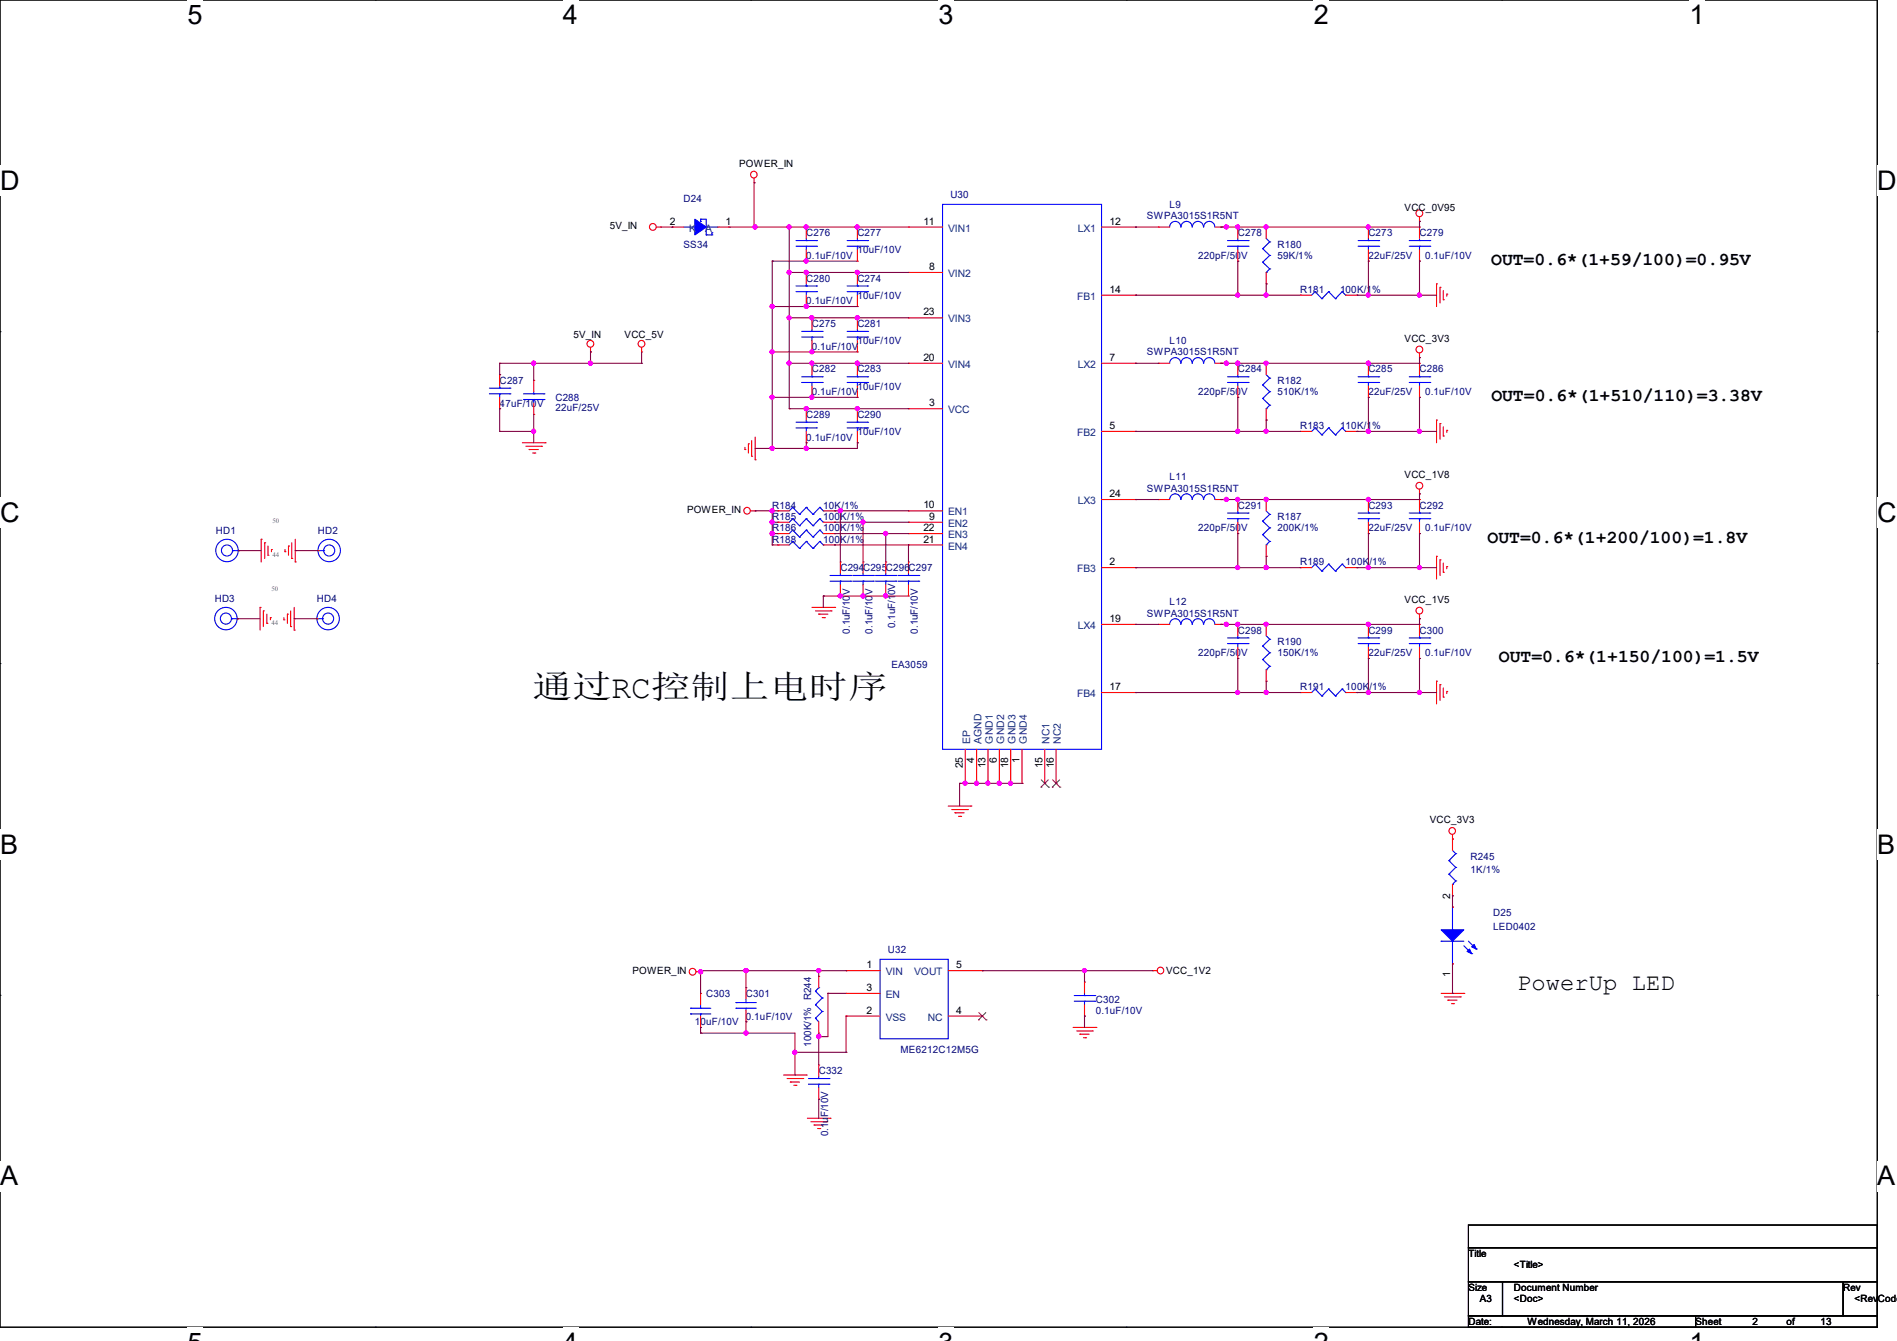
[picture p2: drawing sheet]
<svg xmlns="http://www.w3.org/2000/svg" width="297mm" height="210mm" viewBox="0 0 297 210" stroke-linecap="round" stroke-linejoin="round" font-family="sans-serif">
<path d="M0 0h293.9v207.9h-293.9z" fill="none" stroke="#000" stroke-width=".17"/>
<g fill="#fff">
<path d="M29.4 0h2.3v4.7h-2.3z"/>
<path d="M29.4 207.9h2.3v2.1h-2.3z"/>
</g>
<path d="M58.8 0h.1M58.8 207.9h.1" fill="none" stroke="#000" stroke-width=".17"/>
<g fill="#fff">
<path d="M88.1 0h2.4v4.7h-2.4z"/>
<path d="M88.1 207.9h2.4v2.1h-2.4z"/>
</g>
<path d="M117.6 0h.1M117.6 207.9h.1" fill="none" stroke="#000" stroke-width=".17"/>
<g fill="#fff">
<path d="M146.9 0h2.4v4.7h-2.4z"/>
<path d="M146.9 207.9h2.4v2.1h-2.4z"/>
</g>
<path d="M176.3 0h.1M176.3 207.9h.1" fill="none" stroke="#000" stroke-width=".17"/>
<g fill="#fff">
<path d="M205.7 0h2.4v4.7h-2.4z"/>
<path d="M205.7 207.9h2.4v2.1h-2.4z"/>
</g>
<path d="M235.1 0h.1M235.1 207.9h.1" fill="none" stroke="#000" stroke-width=".17"/>
<g fill="#fff">
<path d="M264.5 0h2.4v4.7h-2.4z"/>
<path d="M264.5 207.9h2.4v2.1h-2.4z"/>
<path d="M0 26h3v4.7h-3z"/>
<path d="M293.9 26h3.1v4.7h-3.1z"/>
<path d="M0 77.9h3v4.7h-3z"/>
<path d="M293.9 77.9h3.1v4.7h-3.1z"/>
</g>
<path d="M0 51.9h.1M293.9 51.9h.1" fill="none" stroke="#000" stroke-width=".17"/>
<g fill="#fff">
<path d="M0 129.9h2.8v4.7h-2.8z"/>
<path d="M293.9 129.9h2.9v4.7h-2.9z"/>
</g>
<path d="M0 103.9h.1M293.9 103.9h.1" fill="none" stroke="#000" stroke-width=".17"/>
<g fill="#fff">
<path d="M0 181.8h2.8v4.8h-2.8z"/>
<path d="M293.8 181.8h3v4.8h-3z"/>
</g>
<path d="M0 155.9h.1M293.9 155.9h.1M229.9 191.9h64v3.5h-64zM229.9 195.4h64v5.3h-64zM229.9 200.7h5.3v5.4h-5.3zM229.9 206.1h35.6v1.8h-35.6zM235.2 200.7h53.4v5.4h-53.4zM265.5 206.1h28.4v1.8h-28.4zM288.6 200.7h5.3v5.4h-5.3z" fill="none" stroke="#000" stroke-width=".17"/>
<g fill="none" stroke="#f00" stroke-width=".17">
<path d="M102.8 35.6h.7M103.5 35.6h.1M105.2 35.6h.1M105.2 35.6h1.8M112.4 35.6h1.7M114.1 35.6h.1M118.1 28.6h.1M118.1 27.9v.7M126.2 35.6h.1M126.2 35.6v1.7M126.2 39.1v1.8M134.2 35.6h.1"/>
<path d="M134.2 35.6v1.7M134.2 39.1v1.8M142.2 35.6h.1M142.2 35.6h5.4M172.5 35.6h5.3M177.8 35.6h.1M181.4 35.6h.1M181.4 35.6h1.7M190.2 35.6h1.8M192 35.6h.1M193.8 35.6h.1M193.8 35.6v1.7"/>
<path d="M193.8 39.1v1.8M198.2 35.6h.1M198.2 35.6v1.7M214.2 35.6h.1M214.2 35.6v1.7M214.2 39.1v1.8M222.2 34.7h.1M222.2 35.6h.1M222.2 34v.7M222.2 35.6v1.7M222.2 39.1v1.8M78.2 58.7h.1"/>
<path d="M78.2 58.7v1.8M83.6 59.6h.1M83.6 59.6v1.7M92.5 55.1h.1M92.5 54.4v.7M100.5 55.1h.1M100.5 54.4v.7M126.2 40.9h.1M126.2 42.7h.1M126.2 48h.1M126.2 42.7v1.7M126.2 46.2v1.8"/>
<path d="M127.1 56.9h.1M127.1 49.8h.1M127.1 55.1h.1M127.1 49.8v1.8M127.1 53.3v1.8M127.1 56.9v1.8M134.2 49.8h.1M134.2 55.1h.1M134.2 56.9h.1M134.2 40.9h.1M134.2 42.7h.1M134.2 48h.1"/>
<path d="M134.2 42.7v1.7M134.2 46.2v1.8M134.2 49.8v1.8M134.2 53.3v1.8M134.2 56.9v1.8M142.2 42.7h.1M142.2 49.8h.1M142.2 56.9h.1M142.2 42.7h5.4M142.2 49.8h5.4M142.2 56.9h5.4M172.5 56.9h5.3"/>
<path d="M172.5 46.2h5.3M177.8 56.9h.1M177.8 46.2h.1M181.4 56.9h.1M181.4 56.9h1.7M190.2 56.9h1.8M192 56.9h.1M193.8 56.9h.1M193.8 40.9h.1M193.8 56.9v1.8M198.2 44.4h.1M198.2 56.9h.1"/>
<path d="M198.2 42.7v1.7M198.2 56.9v1.8M203.6 46.2h.1M203.6 46.2h1.8M210.7 46.2h1.8M212.5 46.2h.1M214.2 56.9h.1M214.2 40.9h.1M214.2 56.9v1.8M222.2 56h.1M222.2 56.9h.1M222.2 40.9h.1"/>
<path d="M222.2 55.3v.7M222.2 56.9v1.8M224.9 44.4h.1M224.9 44.4v3.6M225.5 45h.1M225.5 45v2.5M226 46.9h.1M226 45.5v1.4M226.5 46.1h.1M226.5 46.1v.3M78.2 64h.1M78.2 62.2v1.8"/>
<path d="M81.8 69.3h3.5M82.3 69.9h2.5M82.8 70.4h.1M82.8 70.4h1.5M83.4 71h.3M83.6 64.9h.1M83.6 63.1v1.8M83.7 71h.1M84.8 69.9h.1M85.3 69.3h.1M116.6 70.4h.1M116.6 70.1v.3"/>
<path d="M117.2 69.5h.1M117.2 69.5v1.5M117.7 71.5h.1M117.7 69v2.5M118.2 72h.1M118.2 68.5v3.5M126.2 64h.1M126.2 69.3h.1M126.2 64v1.8M126.2 67.6v1.7M127.1 62.2h.1M127.1 60.5v1.7"/>
<path d="M134.2 64h.1M134.2 69.3h.1M134.2 62.2h.1M134.2 60.5v1.7M134.2 64v1.8M134.2 67.6v1.7M142.2 64h.1M142.2 64h5.4M172.5 67.6h5.3M172.5 78.2h5.3M177.8 78.2h.1M177.8 67.6h.1"/>
<path d="M181.4 78.2h.1M181.4 78.2h1.7M190.2 78.2h1.8M192 78.2h.1M193.8 62.2h.1M193.8 78.2h.1M193.8 60.5v1.7M193.8 78.2v1.8M198.2 78.2h.1M198.2 65.8h.1M198.2 64v1.8M198.2 78.2v1.8"/>
<path d="M203.6 67.6h.1M203.6 67.6h1.8M210.7 67.6h1.8M212.5 67.6h.1M214.2 78.2h.1M214.2 62.2h.1M214.2 60.5v1.7M214.2 78.2v1.8M222.2 77.3h.1M222.2 62.2h.1M222.2 78.2h.1M222.2 60.5v1.7"/>
<path d="M222.2 76.6v.7M222.2 78.2v1.8M224.9 65.8h.1M224.9 65.8v3.5M225.5 66.3h.1M225.5 66.3v2.5M226 68.3h.1M226 66.8v1.5M226.5 67.4h.1M226.5 67.4v.3M37.2 96.9h.1M37.3 86.2h.1"/>
<path d="M40.7 95.1h.1M40.7 95.1v3.6M40.9 84.5h.1M40.9 84.5v3.5M41.2 95.7h.1M41.2 95.7v2.4M41.4 85h.1M41.4 85v2.5M41.8 97.6h.1M41.8 96.2v1.4M42 87h.1M42 85.5v1.5"/>
<path d="M42.3 96.7h.1M42.3 96.7v.4M42.5 86.1h.1M42.5 86.1v.3M44.4 97.1h.1M44.4 96.7v.4M44.6 86.4h.1M44.6 86.1v.3M45 96.2h.1M45 96.2v1.4M45.2 85.5h.1M45.2 85.5v1.5"/>
<path d="M45.5 98.1h.1M45.5 95.7v2.4M45.7 87.5h.1M45.7 85v2.5M46.1 98.7h.1M46.1 95.1v3.6M46.2 88h.1M46.2 84.5v3.5M49.6 96.9h.1M49.8 86.2h.1M117.5 80h.7M118.2 80h.1"/>
<path d="M121.8 83.6h.1M121.8 81.8h.1M121.8 85.3h.1M121.8 80h.1M121.8 80h1.8M121.8 83.6h1.8M121.8 81.8h1.8M121.8 85.3h1.8M127.1 95.1h3.6M127.7 95.7h2.4M128.2 96.2h.1M128.2 96.2h1.4"/>
<path d="M128.7 96.7h.4M128.9 80h1.8M128.9 83.6h1.8M128.9 81.8h1.8M128.9 85.3h1.8M129.1 96.7h.1M130.1 95.7h.1M130.7 95.1h.1M130.7 83.6h.1M130.7 81.8h.1M130.7 85.3h.1M130.7 80h.1"/>
<path d="M131.6 88h.1M131.6 93.3h.1M131.6 88v1.8M131.6 91.6v1.7M135.1 88h.1M135.1 93.3h.1M135.1 88v1.8M135.1 91.6v1.7M138.7 88h.1M138.7 93.3h.1M138.7 88v1.8M138.7 91.6v1.7"/>
<path d="M142.2 88h.1M142.2 93.3h.1M142.2 80h.1M142.2 81.8h.1M142.2 83.6h.1M142.2 85.3h.1M142.2 80h5.4M142.2 88v1.8M142.2 91.6v1.7M142.2 83.6h5.4M142.2 81.8h5.4M142.2 85.3h5.4"/>
<path d="M172.5 88.9h5.3M172.5 97.8h5.3M177.8 97.8h.1M177.8 88.9h.1M181.4 97.8h.1M181.4 97.8h1.7M190.2 97.8h1.8M192 97.8h.1M193.8 97.8h.1M193.8 83.6h.1M193.8 81.8v1.8M193.8 97.8v1.8"/>
<path d="M198.2 87.1h.1M198.2 97.8h.1M198.2 85.3v1.8M198.2 97.8v1.8M203.6 88.9h.1M203.6 88.9h1.8M210.7 88.9h1.8M212.5 88.9h.1M214.2 83.6h.1M214.2 97.8h.1M214.2 81.8v1.8M214.2 97.8v1.8"/>
<path d="M222.2 96.9h.1M222.2 97.8h.1M222.2 83.6h.1M222.2 81.8v1.8M222.2 96.2v.7M222.2 97.8v1.8M224.9 87.1h.1M224.9 87.1v3.6M225.5 87.7h.1M225.5 87.7v2.4M226 89.6h.1M226 88.2v1.4"/>
<path d="M226.5 88.7h.1M226.5 88.7v.4M151.1 117.3v5.4M152.9 117.3v5.4M154.7 117.3v5.4M156.5 117.3v5.4M158.2 117.3v5.4M160 117.3v5.4M163.6 117.3v5.4M165.4 117.3v5.4M172.5 108.5h5.3M177.8 108.5h.1"/>
<path d="M193.8 103.1h.1M193.8 101.3v1.8M198.2 106.7h.1M198.2 104.9v1.8M203.6 108.5h.1M203.6 108.5h1.8M210.7 108.5h1.8M212.5 108.5h.1M214.2 103.1h.1M214.2 101.3v1.8M222.2 103.1h.1M222.2 101.3v1.8"/>
<path d="M224.9 106.7h.1M224.9 106.7v3.5M225.5 107.2h.1M225.5 107.2v2.5M226 109.2h.1M226 107.7v1.5M226.5 108.3h.1M226.5 108.3v.3M148.5 126.2h3.5M149 126.8h2.5M149.5 127.3h.1M149.5 127.3h1.5"/>
<path d="M150.1 127.8h.3M150.4 127.8h.1M151.1 122.7h.1M151.5 126.8h.1M152 126.2h.1M152.9 122.7h.1M154.7 122.7h.1M156.5 122.7h.1M158.2 122.7h.1M160 122.7h.1M163.6 122.7h.1M165.4 122.7h.1"/>
<path d="M227.4 131.4h.1M227.4 130.7v2.5M227.4 138.5v1.8M109 152.2h.7M109.7 152.2h.1M109.7 155.6h.1M109.7 155.6v1.8M109.7 159.1v1.8M116.8 154.7h.1M116.8 154.7v1.8M116.8 158.2v1.8M128.2 152.9h.1"/>
<path d="M128.2 152.9v1.8M132.5 152h.1M132.5 159.1h.1M132.5 155.6h.1M132.5 152h5.3M132.5 155.6h5.3M132.5 159.1h5.3M148.5 152h5.3M148.5 159.1h5.3M153.8 159.1h.1M153.8 152h.1M169.8 153.8h.1"/>
<path d="M169.8 159.1h.1M169.8 153.8v1.8M169.8 157.4v1.7M180.5 152h.1M180.5 152h.7M225.6 155.6h3.6M226.1 156.1h2.5M226.7 156.6h.1M226.7 156.6h1.4M227.2 157.2h.4M227.4 140.3h.1M227.4 142.1h.1"/>
<path d="M227.4 151h.1M227.6 157.2h.1M228.6 156.1h.1M229.2 155.6h.1M109.7 160.9h.1M116.8 160h.1M122.7 168.4h3.5M123.2 168.9h2.5M123.7 169.5h.1M123.7 169.5h1.5M124.3 170h.3M124.6 170h.1"/>
<path d="M125.7 168.9h.1M126.2 168.4h.1M126.4 175.1h3.6M127 175.7h2.5M127.5 176.2h.1M127.5 176.2h1.4M128 176.7h.4M128.2 166.8h.1M128.2 172.1h.1M128.2 161.8h.1M128.2 160v1.8M128.2 166.8v1.8"/>
<path d="M128.2 170.3v1.8M128.4 176.7h.1M129.5 175.7h.1M130 175.1h.1M168 160.9h3.6M168.6 161.5h2.4M169.1 162h.1M169.1 162h1.4M169.6 162.5h.4M170 162.5h.1M171 161.5h.1M171.6 160.9h.1"/>
<circle cx="102.2" cy="35.5" r=".53"/>
<circle cx="118" cy="27.3" r=".52"/>
<circle cx="222.2" cy="33.4" r=".53"/>
<circle cx="92.4" cy="53.8" r=".53"/>
<circle cx="100.4" cy="53.8" r=".53"/>
<circle cx="222.2" cy="54.7" r=".53"/>
<circle cx="117" cy="80" r=".52"/>
<circle cx="222.2" cy="76.1" r=".53"/>
<circle cx="222.2" cy="95.6" r=".53"/>
<circle cx="227.4" cy="130.1" r=".52"/>
<circle cx="108.4" cy="152.2" r=".53"/>
<circle cx="181.7" cy="152" r=".52"/>
</g>
<g fill="none" stroke="#00f" stroke-width=".17">
<path d="M107 35.6h1.8M108.8 35.6h.1M109.7 34.3h.1M109.7 34.7h.1M109.7 34.3v.4M109.7 34.3h.9v2.5M110.6 36.8h.1M110.6 35.6h1.8M110.6 36.8h.9M111.5 36.8h.1M111.5 36.4h.1M111.5 36.4v.4"/>
<path d="M112.4 35.6h.1M124.6 38.6h3.2M124.6 37.7h3.2M126.2 37.7h.1M126.2 38.6h.1M126.2 37.3v.4M126.2 38.6v.5M127.8 38.6h.1M127.8 37.7h.1M132.6 38.6h3.2M132.6 37.7h3.2M134.2 37.7h.1"/>
<path d="M134.2 38.6h.1M134.2 37.3v.4M134.2 38.6v.5M135.8 38.6h.1M135.8 37.7h.1M147.6 32h24.9v85.3h-24.9zM184.9 35.6a.87 .87 0 0 0-.9-.9 .87 .87 0 0 0-.9 .9M186.6 35.6a.87 .87 0 0 0-.8-.9 .87 .87 0 0 0-.9 .9M188.4 35.6a.87 .87 0 0 0-.8-.9 .87 .87 0 0 0-.9 .9M190.2 35.6a.87 .87 0 0 0-.9-.9 .87 .87 0 0 0-.8 .9M192.2 38.6h3.2M192.2 37.7h3.2"/>
<path d="M193.8 37.7h.1M193.8 38.6h.1M193.8 37.3v.4M193.8 38.6v.5M195.4 38.6h.1M195.4 37.7h.1M197.7 38.9h.1M197.7 38.9l1.1 1.1M198.2 37.3l.6 .6M198.8 37.9h.1M198.8 37.9l-1.1 1M212.6 38.6h3.3"/>
<path d="M212.6 37.7h3.3M214.2 37.7h.1M214.2 38.6h.1M214.2 37.3v.4M214.2 38.6v.5M215.9 38.6h.1M215.9 37.7h.1M220.6 38.6h3.3M220.6 37.7h3.3M222.2 37.7h.1M222.2 38.6h.1M222.2 37.3v.4"/>
<path d="M222.2 38.6v.5M223.9 38.6h.1M223.9 37.7h.1M124.6 45.7h3.2M124.6 44.8h3.2M125.5 52.8h3.2M125.5 51.9h3.2M125.5 59.9h3.2M125.5 59h3.2M126.2 44.8h.1M126.2 45.7h.1M126.2 44.4v.4"/>
<path d="M126.2 45.7v.5M127.1 59h.1M127.1 59.9h.1M127.1 51.9h.1M127.1 52.8h.1M127.1 51.6v.3M127.1 52.8v.5M127.1 58.7v.3M127.1 59.9v.6M127.8 45.7h.1M127.8 44.8h.1M128.7 59.9h.1"/>
<path d="M128.7 59h.1M128.7 52.8h.1M128.7 51.9h.1M132.6 52.8h3.2M132.6 51.9h3.2M132.6 59.9h3.2M132.6 59h3.2M132.6 45.7h3.2M132.6 44.8h3.2M134.2 51.9h.1M134.2 52.8h.1M134.2 59h.1"/>
<path d="M134.2 59.9h.1M134.2 44.8h.1M134.2 45.7h.1M134.2 44.4v.4M134.2 45.7v.5M134.2 51.6v.3M134.2 52.8v.5M134.2 58.7v.3M134.2 59.9v.6M135.8 52.8h.1M135.8 51.9h.1M135.8 59.9h.1"/>
<path d="M135.8 59h.1M135.8 45.7h.1M135.8 44.8h.1M184.9 56.9a.87 .87 0 0 0-.9-.9 .87 .87 0 0 0-.9 .9M186.6 56.9a.87 .87 0 0 0-.8-.9 .87 .87 0 0 0-.9 .9M188.4 56.9a.87 .87 0 0 0-.8-.9 .87 .87 0 0 0-.9 .9M190.2 56.9a.87 .87 0 0 0-.9-.9 .87 .87 0 0 0-.8 .9M192.2 59.9h3.2M192.2 59h3.2M193.8 59h.1M193.8 59.9h.1M193.8 58.7v.3"/>
<path d="M193.8 59.9v.6M195.4 59.9h.1M195.4 59h.1M197.7 41.1h.1M197.7 41.1l1.1 1M198.2 42.7h.1M198.2 58.7l.6 .5M198.8 40h.1M198.8 42.1h.1M198.8 59.2h.1M198.8 40l-1.1 1.1M198.8 42.1l-.6 .6"/>
<path d="M198.8 59.2l-1.1 1.1M205.9 45.7h.1M205.9 45.7l-.5 .5M205.9 45.7l1.1 1.1M207 46.8h.1M208 45.7h.1M208 45.7l-1 1.1M208 45.7l1.1 1.1M209.1 46.8h.1M210.1 45.7h.1M210.1 45.7l-1 1.1M210.1 45.7l.6 .5"/>
<path d="M210.7 46.2h.1M212.6 59.9h3.3M212.6 59h3.3M214.2 59h.1M214.2 59.9h.1M214.2 58.7v.3M214.2 59.9v.6M215.9 59.9h.1M215.9 59h.1M220.6 59.9h3.3M220.6 59h3.3M222.2 59h.1"/>
<path d="M222.2 59.9h.1M222.2 58.7v.3M222.2 59.9v.6M223.9 59.9h.1M223.9 59h.1M76.6 61.7h3.2M76.6 60.8h3.2M78.2 60.8h.1M78.2 61.7h.1M78.2 60.5v.3M78.2 61.7v.5M79.8 61.7h.1"/>
<path d="M79.8 60.8h.1M82 61.7h3.2M82 62.6h3.2M83.6 61.7h.1M83.6 62.6h.1M83.6 61.3v.4M83.6 62.6v.5M85.2 62.6h.1M85.2 61.7h.1M124.1 79.5h.1M124.1 79.5l-.5 .5M124.1 79.5l1.1 1.1"/>
<path d="M124.6 67h3.2M124.6 66.1h3.2M126.2 66.1h.1M126.2 67h.1M126.2 79.5h.1M126.2 65.8v.3M126.2 67v.6M126.2 79.5l-1 1.1M126.2 79.5l1.1 1.1M127.8 67h.1M127.8 66.1h.1M128.4 79.5h.1"/>
<path d="M128.4 79.5l-1.1 1.1M128.4 79.5l.5 .5M132.6 67h3.2M132.6 66.1h3.2M134.2 66.1h.1M134.2 67h.1M134.2 65.8v.3M134.2 67v.6M135.8 67h.1M135.8 66.1h.1M183.1 78.2a.87 .87 0 0 1 .9-.9 .87 .87 0 0 1 .9 .9M184.9 78.2a.87 .87 0 0 1 .9-.9 .87 .87 0 0 1 .8 .9"/>
<path d="M186.7 78.2a.87 .87 0 0 1 .9-.9 .87 .87 0 0 1 .8 .9M188.5 78.2a.87 .87 0 0 1 .8-.9 .87 .87 0 0 1 .9 .9M197.7 60.3h.1M197.7 62.4h.1M197.7 60.3l1.1 1M197.7 62.4l1.1 1.1M198.2 64h.1M198.8 61.3h.1M198.8 63.5h.1M198.8 61.3l-1.1 1.1M198.8 63.5l-.6 .5M205.9 67h.1"/>
<path d="M205.9 67l-.5 .6M205.9 67l1.1 1.1M207 68.1h.1M208 67h.1M208 67l-1 1.1M208 67l1.1 1.1M209.1 68.1h.1M210.1 67h.1M210.1 67l-1 1.1M210.1 67l.6 .6M210.7 67.6h.1M36.3 96.9h.1"/>
<path d="M36.3 96.9h.9M36.4 86.2h.1M36.4 86.2h.9M49.6 96.9h.9M49.8 86.2h.9M50.5 96.9h.1M50.7 86.2h.1M124.1 83h.1M124.1 81.2h.1M124.1 84.8h.1M124.1 83l-.5 .6M124.1 83l1.1 1.1"/>
<path d="M124.1 81.2l-.5 .6M124.1 81.2l1.1 1.1M124.1 84.8l-.5 .5M124.1 84.8l1.1 1.1M125.2 84.1h.1M125.2 82.3h.1M125.2 85.9h.1M125.2 80.6h.1M126.2 83h.1M126.2 81.2h.1M126.2 84.8h.1M126.2 83l-1 1.1"/>
<path d="M126.2 83l1.1 1.1M126.2 81.2l-1 1.1M126.2 81.2l1.1 1.1M126.2 84.8l-1 1.1M126.2 84.8l1.1 1.1M127.3 84.1h.1M127.3 82.3h.1M127.3 85.9h.1M127.3 80.6h.1M128.4 83h.1M128.4 81.2h.1M128.4 84.8h.1"/>
<path d="M128.4 83l-1.1 1.1M128.4 83l.5 .6M128.4 81.2l-1.1 1.1M128.4 81.2l.5 .6M128.4 84.8l-1.1 1.1M128.4 84.8l.5 .5M128.9 83.6h.1M128.9 81.8h.1M128.9 85.3h.1M128.9 80h.1M130 91h3.2M130 90.1h3.2"/>
<path d="M131.6 90.1h.1M131.6 91h.1M131.6 89.8v.3M131.6 91v.6M133.2 91h.1M133.2 90.1h.1M133.5 91h3.2M133.5 90.1h3.2M135.1 90.1h.1M135.1 91h.1M135.1 89.8v.3M135.1 91v.6"/>
<path d="M136.7 91h.1M136.7 90.1h.1M137.1 91h3.2M137.1 90.1h3.2M138.7 90.1h.1M138.7 91h.1M138.7 89.8v.3M138.7 91v.6M140.3 91h.1M140.3 90.1h.1M140.6 91h3.2M140.6 90.1h3.2"/>
<path d="M142.2 90.1h.1M142.2 91h.1M142.2 89.8v.3M142.2 91v.6M143.8 91h.1M143.8 90.1h.1M183.1 97.8a.87 .87 0 0 1 .9-.9 .87 .87 0 0 1 .9 .9M184.9 97.8a.87 .87 0 0 1 .9-.9 .87 .87 0 0 1 .8 .9M186.7 97.8a.87 .87 0 0 1 .9-.9 .87 .87 0 0 1 .8 .9M188.5 97.8a.87 .87 0 0 1 .8-.9 .87 .87 0 0 1 .9 .9M192.2 99.9h3.2M192.2 81.2h3.2"/>
<path d="M192.2 80.3h3.2M193.8 99.9h.1M193.8 80.3h.1M193.8 81.2h.1M193.8 80v.3M193.8 81.2v.6M193.8 99.6v.3M195.4 99.9h.1M195.4 81.2h.1M195.4 80.3h.1M197.7 81.6h.1M197.7 83.7h.1"/>
<path d="M197.7 81.6l1.1 1.1M197.7 83.7l1.1 1.1M198.2 85.3h.1M198.2 80l.6 .6M198.2 99.6l.6 .5M198.8 80.6h.1M198.8 82.7h.1M198.8 84.8h.1M198.8 80.6l-1.1 1M198.8 82.7l-1.1 1M198.8 84.8l-.6 .5M205.9 88.3h.1"/>
<path d="M205.9 88.3l-.5 .6M205.9 88.3l1.1 1.2M207 89.5h.1M208 88.3h.1M208 88.3l-1 1.2M208 88.3l1.1 1.2M209.1 89.5h.1M210.1 88.3h.1M210.1 88.3l-1 1.2M210.1 88.3l.6 .6M210.7 88.9h.1M212.6 99.9h3.3"/>
<path d="M212.6 81.2h3.3M212.6 80.3h3.3M214.2 80.3h.1M214.2 81.2h.1M214.2 99.9h.1M214.2 80v.3M214.2 81.2v.6M214.2 99.6v.3M215.9 81.2h.1M215.9 80.3h.1M215.9 99.9h.1M220.6 99.9h3.3"/>
<path d="M220.6 81.2h3.3M220.6 80.3h3.3M222.2 99.9h.1M222.2 80.3h.1M222.2 81.2h.1M222.2 80v.3M222.2 81.2v.6M222.2 99.6v.3M223.9 99.9h.1M223.9 81.2h.1M223.9 80.3h.1M192.2 100.8h3.2"/>
<path d="M193.8 100.8h.1M193.8 100.8v.5M195.4 100.8h.1M197.7 101.2h.1M197.7 103.3h.1M197.7 101.2l1.1 1M197.7 103.3l1.1 1.1M198.2 104.9h.1M198.8 100.1h.1M198.8 102.2h.1M198.8 104.4h.1M198.8 100.1l-1.1 1.1"/>
<path d="M198.8 102.2l-1.1 1.1M198.8 104.4l-.6 .5M205.9 107.9h.1M205.9 107.9l-.5 .6M205.9 107.9l1.1 1.1M207 109h.1M208 107.9h.1M208 107.9l-1 1.1M208 107.9l1.1 1.1M209.1 109h.1M210.1 107.9h.1M210.1 107.9l-1 1.1"/>
<path d="M210.1 107.9l.6 .6M210.7 108.5h.1M212.6 100.8h3.3M214.2 100.8h.1M214.2 100.8v.5M215.9 100.8h.1M220.6 100.8h3.3M222.2 100.8h.1M222.2 100.8v.5M223.9 100.8h.1M226.9 134.8h.1M226.9 136.9h.1"/>
<path d="M226.9 134.8l1 1M226.9 136.9l1 1.1M227.4 138.5h.1M227.4 133.2l.5 .5M227.9 133.7h.1M227.9 135.8h.1M227.9 138h.1M227.9 133.7l-1 1.1M227.9 135.8l-1 1.1M227.9 138l-.5 .5M108.1 157.9h.1M108.1 158.8h.1"/>
<path d="M108.1 157.9h3.2M108.1 158.8h3.2M109.7 158.8h.1M109.7 157.9h.1M109.7 157.4v.5M109.7 158.8v.3M115.2 157h.1M115.2 157.9h.1M115.2 157.9h3.2M115.2 157h3.2M116.8 157.9h.1M116.8 157h.1"/>
<path d="M116.8 156.5v.5M116.8 157.9v.3M127.7 159.5h.1M127.7 157.4h.1M127.7 155.2h.1M127.7 159.5l.5 .5M127.7 157.4l1 1M127.7 155.2l1 1.1M128.2 154.7h.1M128.2 154.7l-.5 .5M128.7 158.4h.1M128.7 156.3h.1"/>
<path d="M128.7 158.4l-1 1.1M128.7 156.3l-1 1.1M137.8 150.2h10.7v12.5h-10.7zM168.2 156.8h3.2M168.2 155.9h3.2M169.8 155.9h.1M169.8 156.8h.1M169.8 155.6v.3M169.8 156.8v.6M171.4 156.8h.1M171.4 155.9h.1M225.6 147.4h.1"/>
<path d="M225.6 147.4h3.6M227.4 145.6h.1M227.4 147.4h.1M227.4 142.1v3.5M227.4 147.4v3.6M229.2 148.1l1.2 1.3M229.9 147.4l1.2 1.2M230.4 149.4h.1M231.1 148.6h.1M126.6 169.8h3.2M126.6 168.9h3.2M128.2 168.9h.1"/>
<path d="M128.2 169.8h.1M128.2 168.6v.3M128.2 169.8v.5M129.8 169.8h.1M129.8 168.9h.1"/>
<circle cx="35.4" cy="96.9" r=".87"/>
<circle cx="35.4" cy="96.9" r="1.76"/>
<circle cx="35.5" cy="86.2" r=".87"/>
<circle cx="35.5" cy="86.2" r="1.76"/>
<circle cx="51.4" cy="96.9" r=".87"/>
<circle cx="51.4" cy="96.9" r="1.76"/>
<circle cx="51.5" cy="86.2" r=".87"/>
<circle cx="51.5" cy="86.2" r="1.76"/>
</g>
<path d="M163 123.3h.1M163 122.1l1.2 1.2M164.1 122.1l-1.1 1.2M164.2 123.3h.1M164.8 123.3h.1M164.8 122.1l1.1 1.2M165.9 122.1l-1.1 1.2M165.9 123.3h.1M153.2 159.7h.1M153.2 158.6l1.2 1.1M154.3 158.6l-1.1 1.1M154.4 159.7h.1" fill="none" stroke="#804000" stroke-width=".16"/>
<g fill="#00f" stroke="#00f" stroke-width=".17">
<path d="M225.6 145.6h3.6l-1.8 1.8z"/>
<path d="M229.7 149l.4-.4 .3 .8z"/>
<path d="M230.4 148.3l.4-.4 .3 .7z"/>
<path d="M108.8 34.3l1.8 1.3-1.8 1.2z" fill-rule="evenodd"/>
</g>
<g fill="none" stroke="#800040" stroke-width=".17">
<path d="M103.5 35.6h1.7M105.2 35.6h.1M114.1 35.6h28.1M118.1 28.6h.1M118.1 28.6v6.6h.1M118.2 35.6h.1M118.2 35.2h.1M118.2 35.2v.4M123.6 35.6h.1M123.6 35.6v28.4M126.2 35.6h.1M134.2 35.6h.1"/>
<path d="M177.8 35.6h.1M177.8 35.6h3.6M191.1 35.6h.1M192 35.6h.1M193.8 35.6h.1M198.2 35.6h.1M214.2 35.6h.1M222.2 34.7h.1M222.2 34.7v.9h-31.1M78.2 58.7h.1M78.2 56.9h.1M78.2 56.9h22.3"/>
<path d="M78.2 56.9v1.8M83.6 56.9h.1M83.6 56.9v2.7M92.5 55.1h.1M92.5 56.9h.1M92.5 55.1v1.8M100.5 56.9h.1M100.5 55.1v1.8M120.9 40.9h.1M120.9 55.1h.1M120.9 48h.1M120.9 40.9h13.3"/>
<path d="M120.9 40.9v29.3M120.9 55.1h13.3M120.9 48h13.3M123.6 42.7h.1M123.6 49.8h.1M123.6 56.9h.1M123.6 42.7h18.6M123.6 49.8h18.6M123.6 56.9h18.6M126.2 40.9h.1M126.2 48h.1M126.2 42.7h.1"/>
<path d="M127.1 49.8h.1M127.1 55.1h.1M127.1 56.9h.1M134.2 42.7h.1M134.2 49.8h.1M134.2 56.9h.1M177.8 46.2h.1M177.8 56.9h.1M177.8 56.9h3.6M177.8 46.2h25.8M191.1 56.9h.1M192 56.9h.1"/>
<path d="M193.8 40.9h.1M193.8 46.2h.1M193.8 56.9h.1M193.8 40.9v5.3M198.2 44.4h.1M198.2 46.2h.1M198.2 56.9h.1M198.2 44.4v1.8M212.5 46.2h.1M212.5 46.2h12.4M214.2 40.9h.1M214.2 46.2h.1"/>
<path d="M214.2 56.9h.1M214.2 40.9v5.3M222.2 40.9h.1M222.2 46.2h.1M222.2 56h.1M222.2 56v.9h-31.1M222.2 40.9v5.3M78.2 64h.1M78.2 67.6h.1M78.2 67.6h5.4M78.2 64v3.6M83.6 67.6h.1"/>
<path d="M83.6 64.9v4.4M118.2 70.2h.1M120.9 70.2h.1M120.9 62.2h.1M120.9 62.2h13.3M123.6 64h.1M123.6 64h18.6M126.2 69.3h.1M126.2 70.2h.1M126.2 64h.1M126.2 69.3v.9M127.1 62.2h.1"/>
<path d="M134.2 69.3h.1M134.2 64h.1M134.2 69.3v.9h-16M177.8 67.6h.1M177.8 78.2h.1M177.8 67.6h25.8M177.8 78.2h3.6M191.1 78.2h.1M192 78.2h.1M193.8 62.2h.1M193.8 67.6h.1M193.8 78.2h.1"/>
<path d="M193.8 62.2v5.4M198.2 65.8h.1M198.2 67.6h.1M198.2 78.2h.1M198.2 65.8v1.8M212.5 67.6h.1M212.5 67.6h12.4M214.2 62.2h.1M214.2 67.6h.1M214.2 78.2h.1M214.2 62.2v5.4M222.2 62.2h.1"/>
<path d="M222.2 67.6h.1M222.2 77.3h.1M222.2 62.2v5.4M222.2 77.3v.9h-31.1M37.2 96.9h.1M37.2 96.9h3.5M37.3 86.2h.1M37.3 86.2h3.6M46.1 96.9h.1M46.1 96.9h3.5M46.2 86.2h.1M46.2 86.2h3.6"/>
<path d="M118.2 80h.1M118.2 80h3.6M120.9 81.8h.1M120.9 80h.1M120.9 83.6h.1M120.9 85.3h.1M120.9 80v5.3M120.9 81.8h.9M120.9 83.6h.9M120.9 85.3h.9M128.9 93.3h.1M128.9 93.3h13.3"/>
<path d="M128.9 93.3v1.8M130.7 80h.1M130.7 81.8h.1M130.7 83.6h.1M130.7 85.3h.1M130.7 80h11.5M130.7 81.8h11.5M130.7 83.6h11.5M130.7 85.3h11.5M131.6 80h.1M131.6 93.3h.1M131.6 80v8"/>
<path d="M135.1 81.8h.1M135.1 93.3h.1M135.1 81.8v6.2M138.7 83.6h.1M138.7 93.3h.1M138.7 83.6v4.4M142.2 85.3h.1M142.2 85.3v2.7M177.8 88.9h.1M177.8 97.8h.1M177.8 88.9h25.8M177.8 97.8h3.6"/>
<path d="M191.1 97.8h.1M192 97.8h.1M193.8 83.6h.1M193.8 88.9h.1M193.8 97.8h.1M193.8 83.6v5.3M198.2 87.1h.1M198.2 88.9h.1M198.2 97.8h.1M198.2 87.1v1.8M212.5 88.9h.1M212.5 88.9h12.4"/>
<path d="M214.2 83.6h.1M214.2 88.9h.1M214.2 97.8h.1M214.2 83.6v5.3M222.2 83.6h.1M222.2 88.9h.1M222.2 96.9h.1M222.2 83.6v5.3M222.2 96.9v.9h-31.1M177.8 108.5h.1M177.8 108.5h25.8M193.8 103.1h.1"/>
<path d="M193.8 108.5h.1M193.8 103.1v5.4M198.2 106.7h.1M198.2 108.5h.1M198.2 106.7v1.8M212.5 108.5h.1M212.5 108.5h12.4M214.2 103.1h.1M214.2 108.5h.1M214.2 103.1v5.4M222.2 103.1h.1M222.2 108.5h.1"/>
<path d="M222.2 103.1v5.4M150.2 122.7h.1M150.2 122.7h9.8M150.2 122.7v3.5M151.1 122.7h.1M152.9 122.7h.1M154.7 122.7h.1M156.5 122.7h.1M158.2 122.7h.1M160 122.7h.1M109.7 152h.1M109.7 152.2h.1"/>
<path d="M109.7 152h22.8M109.7 152v3.6M116.8 152h.1M116.8 152v2.7M128.2 152h.1M128.2 152v.9M129.6 155.6h.1M129.6 155.6h2.9M129.6 155.6v6.7h-1.4M132.5 152h.1M132.5 159.1v5.7M153.8 152h.1"/>
<path d="M153.8 152h26.7M169.8 152h.1M169.8 159.1h.1M169.8 152v1.8M169.8 159.1v1.8M227.4 140.3h.1M227.4 155.6h.1M227.4 140.3v1.8M227.4 151v4.6M109.7 161.8h.1M109.7 160.9h.1M109.7 160.9v.9"/>
<path d="M109.7 161.8h14.8v6.6M116.8 160h.1M116.8 161.8h.1M116.8 160v1.8M124.5 164.8h.1M124.5 168.4h.1M124.5 164.8h8M128.2 162.3h.1M128.2 172.1h.1M128.2 161.8v5M128.2 172.1v3M132.5 164.8h.1"/>
</g>
<g fill="#f0f" stroke="#f0f" stroke-width=".17">
<circle cx="123.5" cy="56.9" r=".32"/>
<circle cx="123.5" cy="49.8" r=".32"/>
<circle cx="123.5" cy="42.7" r=".32"/>
<circle cx="123.5" cy="35.5" r=".32"/>
<circle cx="134.2" cy="35.5" r=".32"/>
<circle cx="126.2" cy="35.5" r=".32"/>
<circle cx="126.2" cy="40.9" r=".32"/>
<circle cx="126.2" cy="70.2" r=".32"/>
<circle cx="120.9" cy="70.2" r=".32"/>
<circle cx="120.9" cy="62.2" r=".32"/>
<circle cx="120.9" cy="55.1" r=".32"/>
<circle cx="120.9" cy="48" r=".32"/>
<circle cx="131.6" cy="80" r=".32"/>
<circle cx="126.2" cy="48" r=".32"/>
<circle cx="134.2" cy="42.7" r=".32"/>
<circle cx="126.2" cy="42.7" r=".32"/>
<circle cx="134.2" cy="49.8" r=".32"/>
<circle cx="127.1" cy="49.8" r=".32"/>
<circle cx="127.1" cy="55.1" r=".32"/>
<circle cx="134.2" cy="56.9" r=".32"/>
<circle cx="127.1" cy="56.9" r=".32"/>
<circle cx="127.1" cy="62.2" r=".32"/>
<circle cx="134.2" cy="64" r=".32"/>
<circle cx="126.2" cy="64" r=".32"/>
<circle cx="120.9" cy="81.8" r=".32"/>
<circle cx="120.9" cy="80" r=".32"/>
<circle cx="120.9" cy="83.5" r=".32"/>
<circle cx="135.1" cy="81.8" r=".32"/>
<circle cx="138.7" cy="83.5" r=".32"/>
<circle cx="135.1" cy="93.3" r=".32"/>
<circle cx="131.6" cy="93.3" r=".32"/>
<circle cx="138.7" cy="93.3" r=".32"/>
<circle cx="192" cy="35.5" r=".32"/>
<circle cx="193.8" cy="35.5" r=".32"/>
<circle cx="198.2" cy="35.5" r=".32"/>
<circle cx="214.2" cy="35.5" r=".32"/>
<circle cx="193.8" cy="46.2" r=".32"/>
<circle cx="198.2" cy="46.2" r=".32"/>
<circle cx="222.2" cy="46.2" r=".32"/>
<circle cx="214.2" cy="46.2" r=".32"/>
<circle cx="192" cy="56.9" r=".32"/>
<circle cx="193.8" cy="56.9" r=".32"/>
<circle cx="198.2" cy="56.9" r=".32"/>
<circle cx="214.2" cy="56.9" r=".32"/>
<circle cx="193.8" cy="67.5" r=".32"/>
<circle cx="198.2" cy="67.5" r=".32"/>
<circle cx="222.2" cy="67.5" r=".32"/>
<circle cx="214.2" cy="67.5" r=".32"/>
<circle cx="192" cy="78.2" r=".32"/>
<circle cx="193.8" cy="78.2" r=".32"/>
<circle cx="198.2" cy="78.2" r=".32"/>
<circle cx="214.2" cy="78.2" r=".32"/>
<circle cx="193.8" cy="88.9" r=".32"/>
<circle cx="198.2" cy="88.9" r=".32"/>
<circle cx="222.2" cy="88.9" r=".32"/>
<circle cx="214.2" cy="88.9" r=".32"/>
<circle cx="192" cy="97.8" r=".32"/>
<circle cx="193.8" cy="97.8" r=".32"/>
<circle cx="198.2" cy="97.8" r=".32"/>
<circle cx="214.2" cy="97.8" r=".32"/>
<circle cx="193.8" cy="108.4" r=".32"/>
<circle cx="214.2" cy="108.4" r=".32"/>
<circle cx="222.2" cy="108.4" r=".32"/>
<circle cx="198.2" cy="108.4" r=".32"/>
<circle cx="92.4" cy="56.9" r=".32"/>
<circle cx="83.5" cy="56.9" r=".32"/>
<circle cx="83.5" cy="67.5" r=".32"/>
<circle cx="151.1" cy="122.7" r=".32"/>
<circle cx="152.9" cy="122.7" r=".32"/>
<circle cx="154.7" cy="122.7" r=".32"/>
<circle cx="156.4" cy="122.7" r=".32"/>
<circle cx="158.2" cy="122.7" r=".32"/>
<circle cx="116.8" cy="152" r=".33"/>
<circle cx="169.8" cy="152" r=".32"/>
<circle cx="116.8" cy="161.8" r=".33"/>
<circle cx="118.2" cy="35.5" r=".32"/>
<circle cx="109.7" cy="152.2" r=".33"/>
<circle cx="128.2" cy="152" r=".33"/>
<circle cx="128.2" cy="162.3" r=".33"/>
<circle cx="124.4" cy="164.8" r=".32"/>
</g>
<text font-size="5.1" x="83.4" y="109.3">通过RC控制上电时序</text>
<g font-size="4.2">
<text x="29.4" y="3.8">5</text>
<text x="88.1" y="3.8">4</text>
<text x="146.9" y="3.8">3</text>
<text x="205.7" y="3.8">2</text>
<text x="264.5" y="3.8">1</text>
<text x="0" y="29.8">D</text>
<text x="293.9" y="29.8">D</text>
<text x="0" y="81.7">C</text>
<text x="293.9" y="81.7">C</text>
<text x="0" y="133.7">B</text>
<text x="293.9" y="133.7">B</text>
<text x="0" y="185.6">A</text>
<text x="293.9" y="185.6">A</text>
</g>
<text font-size="3.7" x="237.5" y="155">PowerUp LED</text>
<g font-size="2.8">
<text x="233.5" y="41.5">OUT=0.6*(1+59/100)=0.95V</text>
<text x="233.5" y="62.8">OUT=0.6*(1+510/110)=3.38V</text>
<text x="232.9" y="85">OUT=0.6*(1+200/100)=1.8V</text>
<text x="234.7" y="103.7">OUT=0.6*(1+150/100)=1.5V</text>
</g>
<g font-size="1.6">
<text x="115.7" y="26.2">POWER_IN</text>
<text x="95.5" y="35.9">5V_IN</text>
<text x="104.9" y="35.2">2</text>
<text x="113.6" y="35.2">1</text>
<text x="144.6" y="35.2">11</text>
<text x="173.7" y="35.2">12</text>
<text x="219.9" y="33.1">VCC_0V95</text>
<text x="145.5" y="42.3">8</text>
<text x="173.7" y="45.8">14</text>
<text x="89.8" y="53">5V_IN</text>
<text x="97.8" y="53">VCC_5V</text>
<text x="144.6" y="49.4">23</text>
<text x="219.9" y="53.5">VCC_3V3</text>
<text x="144.6" y="56.5">20</text>
<text x="173.7" y="56.5">7</text>
<text x="145.5" y="63.6">3</text>
<text x="173.7" y="67.2">5</text>
<text x="173.7" y="77.9">24</text>
<text x="219.9" y="74.9">VCC_1V8</text>
<text x="107.6" y="80.4">POWER_IN</text>
<text x="144.6" y="79.6">10</text>
<text x="144.6" y="83.2">22</text>
<text x="145.5" y="81.4">9</text>
<text x="144.6" y="85">21</text>
<text x="173.7" y="88.5">2</text>
<text x="219.9" y="94.4">VCC_1V5</text>
<text x="173.7" y="97.4">19</text>
<text x="173.7" y="108.1">17</text>
<text x="152.5" y="119.5" transform="rotate(-90 152.5 119.5)">4</text>
<text x="156.1" y="119.5" transform="rotate(-90 156.1 119.5)">6</text>
<text x="159.6" y="119.5" transform="rotate(-90 159.6 119.5)">1</text>
<text x="150.8" y="120.4" transform="rotate(-90 150.8 120.4)">25</text>
<text x="154.3" y="120.4" transform="rotate(-90 154.3 120.4)">13</text>
<text x="157.9" y="120.4" transform="rotate(-90 157.9 120.4)">18</text>
<text x="163.2" y="120.4" transform="rotate(-90 163.2 120.4)">15</text>
<text x="165" y="120.4" transform="rotate(-90 165 120.4)">16</text>
<text x="223.9" y="128.9">VCC_3V3</text>
<text x="227" y="140.8" transform="rotate(-90 227 140.8)">2</text>
<text x="99" y="152.6">POWER_IN</text>
<text x="135.7" y="151.6">1</text>
<text x="135.7" y="155.2">3</text>
<text x="149.7" y="151.6">5</text>
<text x="182.6" y="152.6">VCC_1V2</text>
<text x="227" y="153.1" transform="rotate(-90 227 153.1)">1</text>
<text x="135.7" y="158.8">2</text>
<text x="149.7" y="158.8">4</text>
<text x="229.9" y="196.8">Title</text>
<text x="229.9" y="202.2">Size</text>
<text x="231.7" y="204">A3</text>
<text x="237" y="202.2">Document Number</text>
<text x="237" y="204">&lt;Doc&gt;</text>
<text x="237" y="198.6">&lt;Title&gt;</text>
<text x="288.6" y="202.2">Rev</text>
<text x="290.4" y="204">&lt;RevCode&gt;</text>
<text x="229.9" y="207.5">Date:</text>
<text x="239.1" y="207.5">Wednesday, March 11, 2026</text>
<text x="265.5" y="207.5">Sheet</text>
<text x="274.4" y="207.5">2</text>
<text x="279.7" y="207.5">of</text>
<text x="285" y="207.5">13</text>
</g>
<g font-size="1.6" fill="#000080">
<text x="107" y="31.7">D24</text>
<text x="148.8" y="30.9">U30</text>
<text x="179.6" y="34.3">SWPA3015S1R5NT</text>
<text x="183.1" y="32.6">L9</text>
<text x="107" y="38.8">SS34</text>
<text x="126.2" y="37">C276</text>
<text x="126.2" y="40.6">0.1uF/10V</text>
<text x="134.2" y="37">C277</text>
<text x="134.2" y="39.7">10uF/10V</text>
<text x="187.6" y="40.6">220pF/50V</text>
<text x="193.8" y="37">C278</text>
<text x="200" y="38.8">R180</text>
<text x="200" y="40.6">59K/1%</text>
<text x="214.2" y="37">C273</text>
<text x="214.2" y="40.6">22uF/25V</text>
<text x="222.2" y="37">C279</text>
<text x="223.1" y="40.6">0.1uF/10V</text>
<text x="126.2" y="44.1">C280</text>
<text x="126.2" y="47.7">0.1uF/10V</text>
<text x="134.2" y="44.1">C274</text>
<text x="134.2" y="46.8">10uF/10V</text>
<text x="203.6" y="45.9">R181</text>
<text x="209.8" y="45.9">100K/1%</text>
<text x="127.1" y="51.2">C275</text>
<text x="134.2" y="51.2">C281</text>
<text x="134.2" y="53.9">10uF/10V</text>
<text x="183.1" y="53.9">L10</text>
<text x="127.1" y="58.3">C282</text>
<text x="127.1" y="54.8">0.1uF/10V</text>
<text x="134.2" y="58.3">C283</text>
<text x="179.6" y="55.7">SWPA3015S1R5NT</text>
<text x="193.8" y="58.3">C284</text>
<text x="214.2" y="58.3">C285</text>
<text x="222.2" y="58.3">C286</text>
<text x="78.2" y="60.1">C287</text>
<text x="78.2" y="63.7">47uF/10V</text>
<text x="87" y="62.8">C288</text>
<text x="87" y="64.4">22uF/25V</text>
<text x="126.2" y="65.4">C289</text>
<text x="127.1" y="61.9">0.1uF/10V</text>
<text x="134.2" y="65.4">C290</text>
<text x="134.2" y="61">10uF/10V</text>
<text x="187.6" y="61.9">220pF/50V</text>
<text x="200" y="60.1">R182</text>
<text x="200" y="61.9">510K/1%</text>
<text x="214.2" y="61.9">22uF/25V</text>
<text x="223.1" y="61.9">0.1uF/10V</text>
<text x="126.2" y="69">0.1uF/10V</text>
<text x="134.2" y="68.1">10uF/10V</text>
<text x="203.6" y="67.2">R183</text>
<text x="209.8" y="67.2">110K/1%</text>
<text x="179.6" y="77">SWPA3015S1R5NT</text>
<text x="183.1" y="75.2">L11</text>
<text x="33.8" y="83.6">HD1</text>
<text x="49.8" y="83.6">HD2</text>
<text x="120.9" y="83.2">R186</text>
<text x="120.9" y="81.4">R185</text>
<text x="120.9" y="79.7">R184</text>
<text x="128.9" y="83.2">100K/1%</text>
<text x="128.9" y="81.4">100K/1%</text>
<text x="128.9" y="79.7">10K/1%</text>
<text x="187.6" y="83.2">220pF/50V</text>
<text x="193.8" y="79.7">C291</text>
<text x="200" y="81.4">R187</text>
<text x="200" y="83.2">200K/1%</text>
<text x="214.2" y="79.7">C293</text>
<text x="214.2" y="83.2">22uF/25V</text>
<text x="222.2" y="79.7">C292</text>
<text x="223.1" y="83.2">0.1uF/10V</text>
<text x="120.9" y="85">R188</text>
<text x="128.9" y="85">100K/1%</text>
<text x="131.6" y="89.4">C294C295C296C297</text>
<text x="203.6" y="88.6">R189</text>
<text x="210.7" y="88.6">100K/1%</text>
<text x="33.6" y="94.2">HD3</text>
<text x="49.6" y="94.2">HD4</text>
<text x="183.1" y="94.8">L12</text>
<text x="133.1" y="99.2" transform="rotate(-90 133.1 99.2)">0.1uF/10V</text>
<text x="136.6" y="99.2" transform="rotate(-90 136.6 99.2)">0.1uF/10V</text>
<text x="140.2" y="98.3" transform="rotate(-90 140.2 98.3)">0.1uF/10V</text>
<text x="143.7" y="99.2" transform="rotate(-90 143.7 99.2)">0.1uF/10V</text>
<text x="179.6" y="96.6">SWPA3015S1R5NT</text>
<text x="193.8" y="99.2">C298</text>
<text x="200" y="101">R190</text>
<text x="214.2" y="99.2">C299</text>
<text x="222.2" y="99.2">C300</text>
<text x="139.6" y="104.6">EA3059</text>
<text x="187.6" y="102.8">220pF/50V</text>
<text x="200" y="102.8">150K/1%</text>
<text x="214.2" y="102.8">22uF/25V</text>
<text x="223.1" y="102.8">0.1uF/10V</text>
<text x="203.6" y="108.1">R191</text>
<text x="210.7" y="108.1">100K/1%</text>
<text x="230.2" y="134.6">R245</text>
<text x="230.2" y="136.7">1K/1%</text>
<text x="233.8" y="143.5">D25</text>
<text x="139" y="149.2">U32</text>
<text x="233.8" y="145.6">LED0402</text>
<text x="108.8" y="160.6">10uF/10V</text>
<text x="110.6" y="156.1">C303</text>
<text x="116.8" y="156.1">C301</text>
<text x="116.8" y="159.7">0.1uF/10V</text>
<text x="171.6" y="157">C302</text>
<text x="171.6" y="158.8">0.1uF/10V</text>
<text x="127" y="163.9" transform="rotate(-90 127 163.9)">100K/1% R244</text>
<text x="141" y="164.8">ME6212C12M5G</text>
<text x="128.2" y="168.2">C332</text>
<text x="129.7" y="178" transform="rotate(-90 129.7 178)">0.1uF/10V</text>
</g>
<g font-size="1.6" fill="#004080">
<text x="107.9" y="36.3">K</text>
<text x="110.4" y="36.3">A</text>
<text x="148.5" y="36.3">VIN1</text>
<text x="168.7" y="36.3">LX1</text>
<text x="148.5" y="43.4">VIN2</text>
<text x="168.7" y="46.9">FB1</text>
<text x="148.5" y="50.5">VIN3</text>
<text x="148.5" y="57.6">VIN4</text>
<text x="168.7" y="57.6">LX2</text>
<text x="148.5" y="64.7">VCC</text>
<text x="168.7" y="68.3">FB2</text>
<text x="148.5" y="80.7">EN1</text>
<text x="148.5" y="82.5">EN2</text>
<text x="168.7" y="79">LX3</text>
<text x="148.5" y="84.3">EN3</text>
<text x="148.5" y="86.1">EN4</text>
<text x="168.7" y="89.6">FB3</text>
<text x="168.7" y="98.5">LX4</text>
<text x="168.7" y="109.2">FB4</text>
<text x="151.9" y="116.5" transform="rotate(-90 151.9 116.5)">EP</text>
<text x="153.7" y="116.5" transform="rotate(-90 153.7 116.5)">AGND</text>
<text x="155.5" y="116.5" transform="rotate(-90 155.5 116.5)">GND1</text>
<text x="157.2" y="116.5" transform="rotate(-90 157.2 116.5)">GND2</text>
<text x="159" y="116.5" transform="rotate(-90 159 116.5)">GND3</text>
<text x="160.8" y="116.5" transform="rotate(-90 160.8 116.5)">GND4</text>
<text x="164.3" y="116.5" transform="rotate(-90 164.3 116.5)">NC1</text>
<text x="166.1" y="116.5" transform="rotate(-90 166.1 116.5)">NC2</text>
<text x="138.7" y="152.7">VIN</text>
<text x="143.1" y="152.7">VOUT</text>
<text x="138.7" y="159.9">VSS</text>
<text x="138.7" y="156.3">EN</text>
<text x="145.3" y="159.9">NC</text>
</g>
<g font-size="1.1" fill="#808040">
<text x="42.7" y="81.9">50</text>
<text x="42.7" y="87.2">44</text>
<text x="42.5" y="92.5">50</text>
<text x="42.5" y="97.9">44</text>
</g>
</svg>
